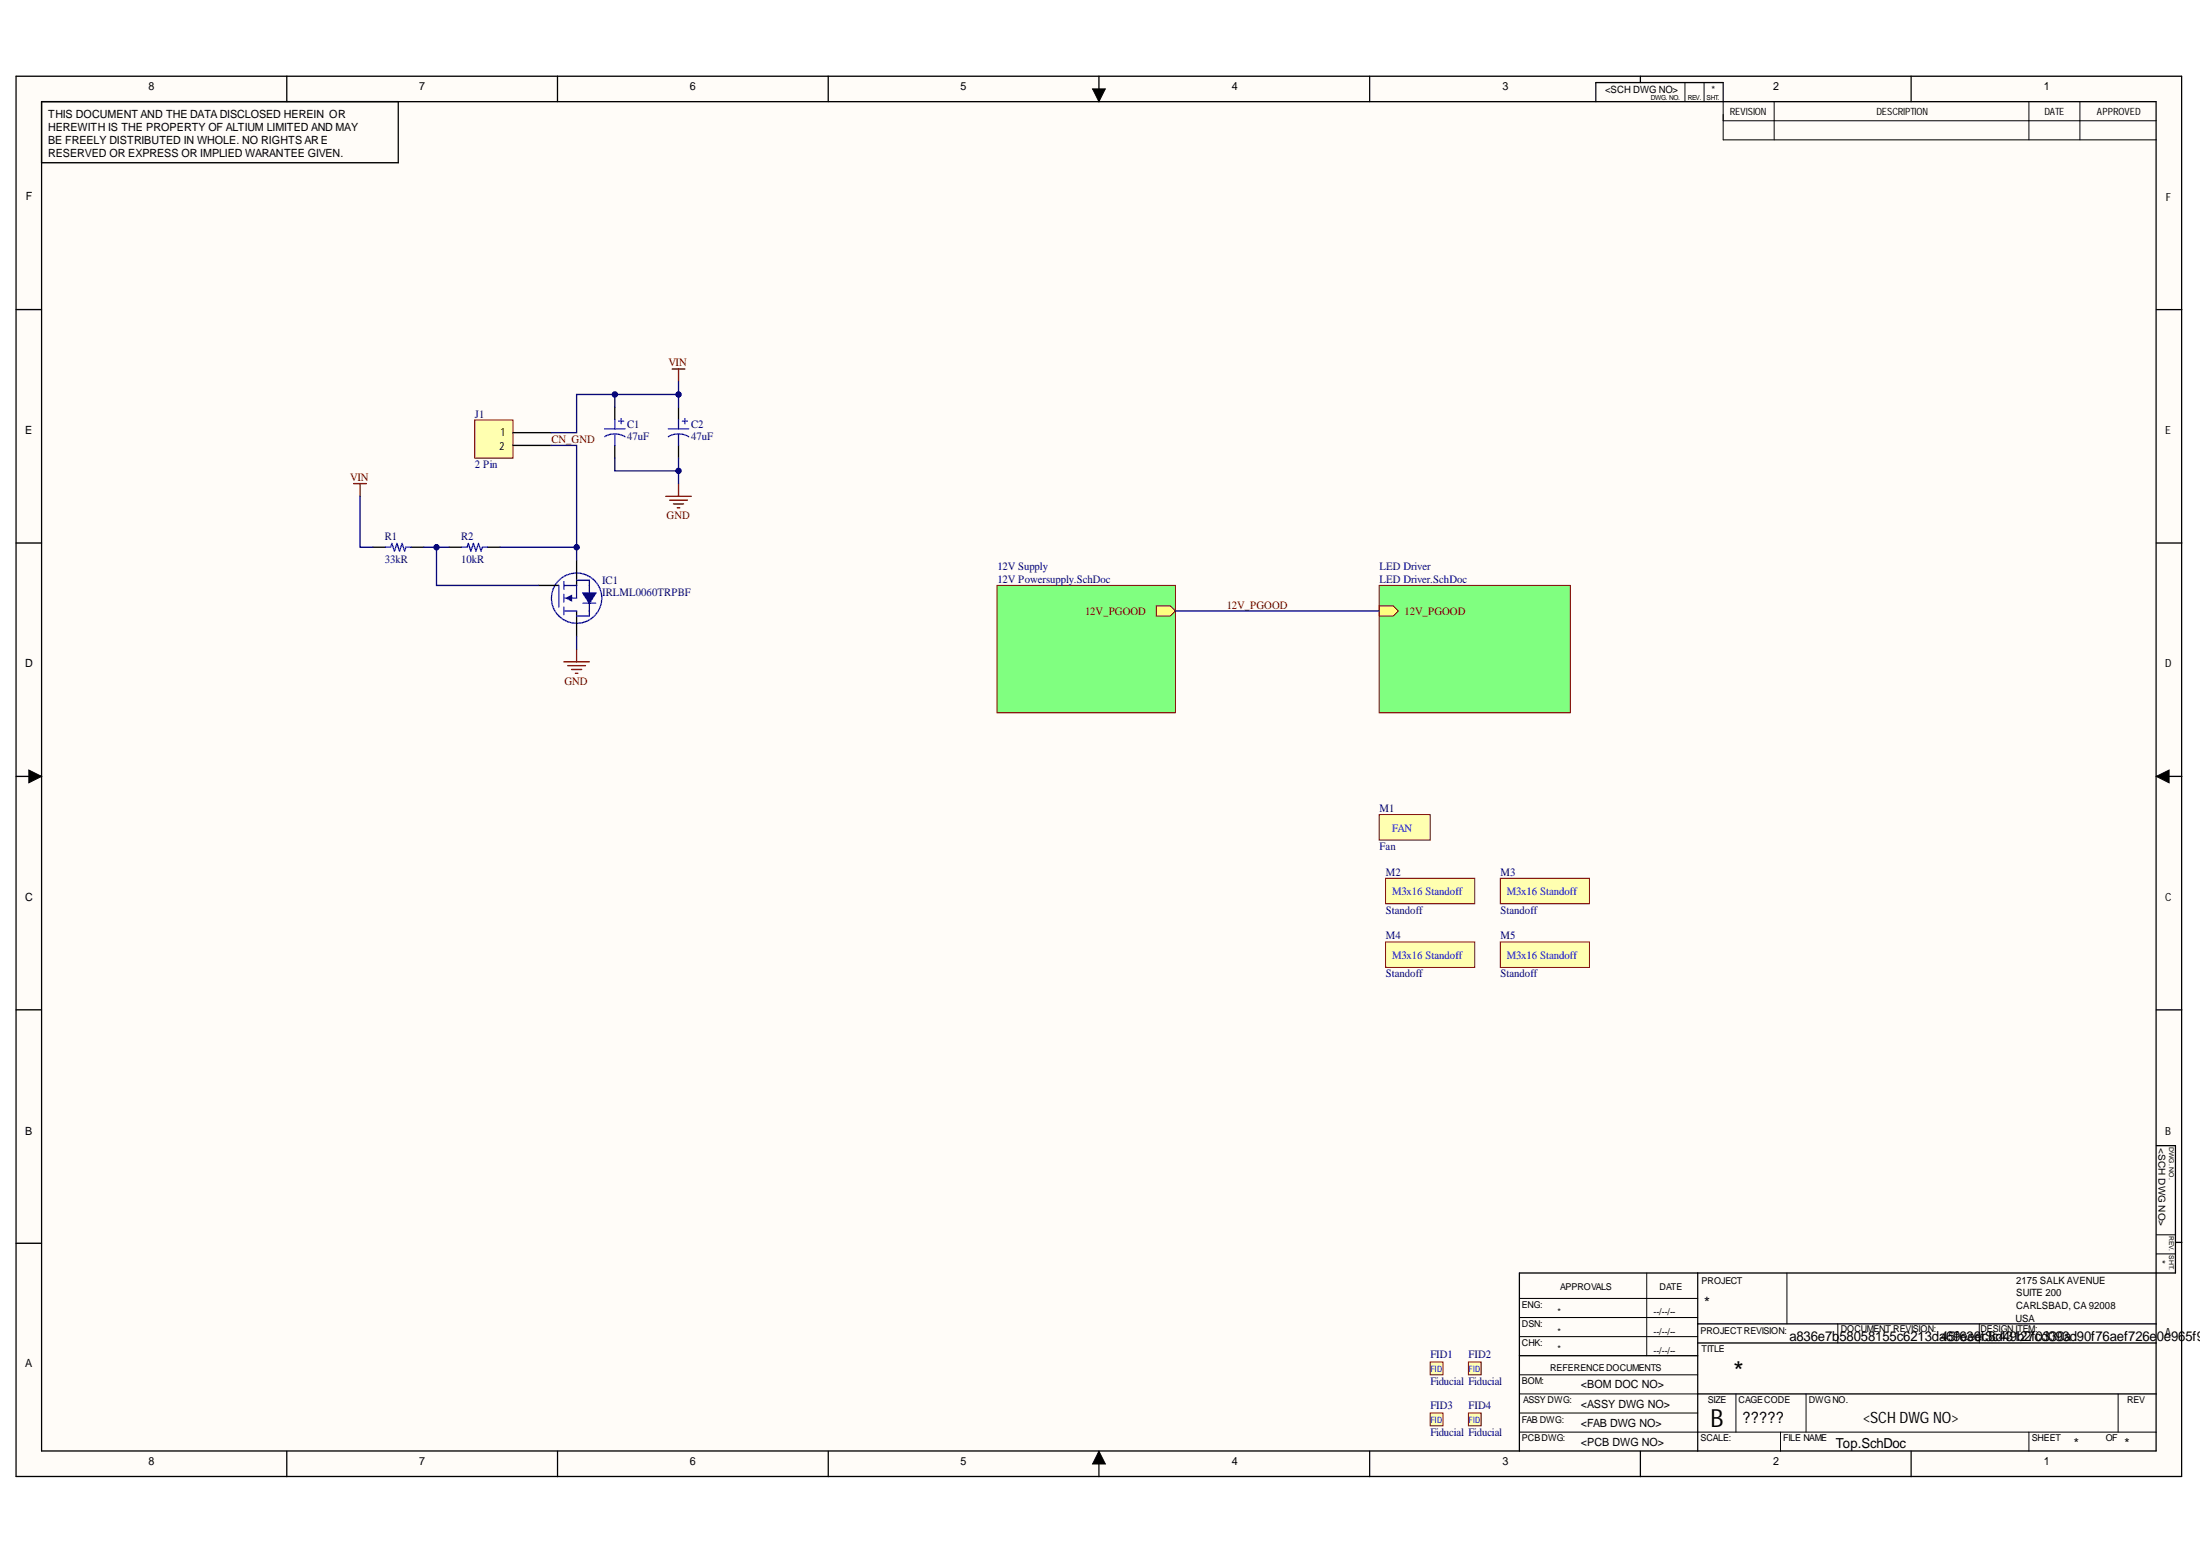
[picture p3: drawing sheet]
<svg xmlns="http://www.w3.org/2000/svg" width="297mm" height="210mm" viewBox="0 0 297 210" stroke-linecap="round" stroke-linejoin="round" font-family="sans-serif">
<g fill="#fffcf8">
<path d="M2.2 10.3h292.4v189h-292.4z" fill-rule="evenodd"/>
<path d="M2.2 10.3h292.4v189h-292.4z" fill-rule="evenodd"/>
</g>
<g fill="none" stroke="#000" stroke-width=".14">
<path d="M147.5 12h1.7l-.8 1.7zM227.5 11.1v2.6M230.1 11.1v2.6M232.7 13.7v5.2h58.4M232.7 16.3h58.4M239.5 13.7v5.2M273.9 13.7v5.2M280.8 13.7v5.2M3.9 103.9l1.7 .9-1.7 .9zM291.1 104.8l1.8-.9v1.8zM205.1 177.8h24.1M205.1 175.3h24.1"/>
<path d="M222.3 171.8v11.2M241.3 171.8v6.9M248.1 178.7v2.6M267.2 178.7v2.6M291.1 169.3h2.6M291.1 166.7h2.6M148.4 195.9l.8 1.7h-1.7zM205.1 193.3h86M205.1 180.4h24.1M205.1 188.2h24.1M205.1 185.6h24.1M205.1 190.7h24.1"/>
<path d="M234.4 188.2v5.1M240.4 193.3v2.6M243.8 188.2v5.1M273.9 193.3v2.6M286 188.2v5.1"/>
</g>
<g fill="none" stroke="#000" stroke-width=".17">
<path d="M2.2 10.3h292.4v189h-292.4zM5.6 13.7h285.5v182.2h-285.5zM184.9 10.3v3.4M215.5 13.7v-2.6h17.2v2.6M221.5 10.3v.8M258 10.3v3.4M291.1 41.8h3.5M291.1 73.3h3.5M291.1 104.8h3.5M291.1 136.3h3.5M291.1 154.6h2.6v17.2h-88.6v24.1M229.2 178.7h61.9"/>
<path d="M229.2 171.8v24.1M293.7 167.7h.9M38.7 195.9v3.4M75.3 195.9v3.4M111.8 195.9v3.4M148.4 195.9v3.4M184.9 195.9v3.4M205.1 183h24.1M221.5 195.9v3.4M229.2 181.3h61.9M229.2 188.2h61.9M258 195.9v3.4"/>
</g>
<path d="M147.5 12h1.7l-.8 1.7zM3.9 103.9l1.7 .9-1.7 .9zM291.1 104.8l1.8-.9v1.8zM148.4 195.9l.8 1.7h-1.7z" fill="#000"/>
<path d="M5.6 13.7h48.2v8.3h-48.2zM38.7 10.3v3.4M75.3 10.3v3.4M111.8 10.3v3.4M148.4 10.3v3.4M2.2 41.8h3.4M2.2 73.3h3.4M2.2 104.8h3.4M2.2 136.3h3.4M2.2 167.8h3.4" fill="none" stroke="#000" stroke-width=".18"/>
<path d="M134.6 79h24.1v17.2h-24.1z" fill-rule="evenodd" fill="#80ff80"/>
<path d="M134.6 79h24.1v17.2h-24.1z" fill="none" stroke="#800000" stroke-width=".14"/>
<path d="M156.1 81.8h1.9l.7 .7-.7 .7h-1.9z" fill-rule="evenodd" fill="#ffff80"/>
<path d="M156.1 81.8h1.9l.7 .7-.7 .7h-1.9z" fill="none" stroke="#800000" stroke-width=".14"/>
<path d="M64.1 56.7h5.2v5.1h-5.2z" fill-rule="evenodd" fill="#ffffb0"/>
<path d="M64.1 56.7h5.2v5.1h-5.2z" fill="none" stroke="#800000" stroke-width=".14"/>
<path d="M69.3 58.4h5.1M69.3 60.1h5.1" fill="none" stroke="#000" stroke-width=".18"/>
<path d="M90.8 49.8h1.7M91.6 49.8v1.7M76.1 89.3h3.5M76.7 89.9h2.4M77.2 90.4h1.3M77.7 90.9h.3M77.9 87.6v1.7" fill="none" stroke="#800000" stroke-width=".18"/>
<path d="M186.2 79h25.8v17.2h-25.8z" fill-rule="evenodd" fill="#80ff80"/>
<path d="M186.2 79h25.8v17.2h-25.8z" fill="none" stroke="#800000" stroke-width=".14"/>
<path d="M186.2 81.8h1.9l.7 .7-.7 .7h-1.9z" fill-rule="evenodd" fill="#ffff80"/>
<path d="M186.2 81.8h1.9l.7 .7-.7 .7h-1.9z" fill="none" stroke="#800000" stroke-width=".14"/>
<path d="M75.4 79v2.9M76.1 79h1.8v1.7h-1.8M80.8 79.1a3.4 3.4 0 0 0-5.8-.2 3.4 3.4 0 0 0 2.4 5.2 3.4 3.4 0 0 0 3.7-4.3l-.2-.7M76.1 82.5h1.8" fill="none" stroke="#00f" stroke-width=".18"/>
<path d="M72.7 79h2.7M77.9 75.6v3.4M77.9 82.5v3.4" fill="none" stroke="#000" stroke-width=".18"/>
<path d="M76.5 80.7l.7-.3v.7z" fill="#00f"/>
<path d="M79.6 79v3.5M76.5 80.7l.7-.3v.7zM78.7 81.4h1.7M78.7 80.1h1.7l-.8 1.3z" fill="none" stroke="#00f" stroke-width=".18"/>
<path d="M78.7 80.1h1.7l-.8 1.3z" fill="#00f"/>
<path d="M78.7 80.1h1.7l-.8 1.3z" fill="none" stroke="#00f" stroke-width=".14"/>
<g fill="none" stroke="#00f" stroke-width=".18">
<path d="M81.6 59a2.69 2.69 0 0 1 2.8 0M81.6 57.9h2.8M83 56.7v1.2M83 58.6v1.5M83.5 56.9h.7M83.9 56.5v.7M90.2 59a2.68 2.68 0 0 1 2.8 0M90.2 57.9h2.8M91.6 56.7v1.2M91.6 58.6v1.5M92.1 56.9h.7M92.5 56.5v.7"/>
<path d="M52.1 73.9h.6l.2-.5 .4 1 .3-1 .3 1 .4-1 .3 1 .2-.5h.7M62.4 73.9h.7l.1-.5 .4 1 .3-1 .4 1 .3-1 .4 1 .1-.5h.7M76.1 78.5v1M77.9 78.3h1.7v.7M76.1 80.2v1.1M76.1 81.9v1.1M79.6 82.5v.7h-1.7"/>
</g>
<path d="M83 55v1.7M91.6 55v1.7M50.3 73.9h1.8M55.5 73.9h1.7M60.7 73.9h1.7M65.8 73.9h1.7M83 60.1v1.7M91.6 60.1v1.7" fill="none" stroke="#000" stroke-width=".18"/>
<path d="M47.8 65.3h1.7M48.6 65.3v1.7M89.9 67h3.4M90.4 67.5h2.4M90.9 68h1.4M91.4 68.5h.4M91.6 65.3v1.7" fill="none" stroke="#800000" stroke-width=".18"/>
<path d="M198.3 190.7h1.7v1.8h-1.7z" fill-rule="evenodd" fill="#ffffb0"/>
<path d="M198.3 190.7h1.7v1.8h-1.7z" fill="none" stroke="#800000" stroke-width=".14"/>
<path d="M198.3 183.9h1.7v1.7h-1.7z" fill-rule="evenodd" fill="#ffffb0"/>
<path d="M198.3 183.9h1.7v1.7h-1.7z" fill="none" stroke="#800000" stroke-width=".14"/>
<path d="M193.1 183.9h1.7v1.7h-1.7z" fill-rule="evenodd" fill="#ffffb0"/>
<path d="M193.1 183.9h1.7v1.7h-1.7z" fill="none" stroke="#800000" stroke-width=".14"/>
<path d="M193.1 190.7h1.7v1.8h-1.7z" fill-rule="evenodd" fill="#ffffb0"/>
<path d="M193.1 190.7h1.7v1.8h-1.7z" fill="none" stroke="#800000" stroke-width=".14"/>
<path d="M186.2 110h6.9v3.4h-6.9z" fill-rule="evenodd" fill="#ffffb0"/>
<path d="M186.2 110h6.9v3.4h-6.9z" fill="none" stroke="#800000" stroke-width=".14"/>
<path d="M187.1 118.6h12v3.4h-12z" fill-rule="evenodd" fill="#ffffb0"/>
<path d="M187.1 118.6h12v3.4h-12z" fill="none" stroke="#800000" stroke-width=".14"/>
<path d="M187.1 127.1h12v3.5h-12z" fill-rule="evenodd" fill="#ffffb0"/>
<path d="M187.1 127.1h12v3.5h-12z" fill="none" stroke="#800000" stroke-width=".14"/>
<path d="M202.6 127.1h12v3.5h-12z" fill-rule="evenodd" fill="#ffffb0"/>
<path d="M202.6 127.1h12v3.5h-12z" fill="none" stroke="#800000" stroke-width=".14"/>
<path d="M202.6 118.6h12v3.4h-12z" fill-rule="evenodd" fill="#ffffb0"/>
<path d="M202.6 118.6h12v3.4h-12z" fill="none" stroke="#800000" stroke-width=".14"/>
<path d="M91.6 51.5v1.7" fill="none" stroke="#000080" stroke-width=".18"/>
<circle cx="91.6" cy="53.2" r=".34" fill="#000080"/>
<circle cx="91.6" cy="53.2" r=".34" fill="none" stroke="#000080" stroke-width=".14"/>
<path d="M48.6 67v6.9h1.7M57.2 73.9h3.5" fill="none" stroke="#000080" stroke-width=".18"/>
<circle cx="58.9" cy="73.9" r=".34" fill="#000080"/>
<circle cx="58.9" cy="73.9" r=".34" fill="none" stroke="#000080" stroke-width=".14"/>
<path d="M58.9 73.9v5.1h13.8" fill="none" stroke="#000080" stroke-width=".18"/>
<circle cx="58.9" cy="73.9" r=".34" fill="#000080"/>
<circle cx="58.9" cy="73.9" r=".34" fill="none" stroke="#000080" stroke-width=".14"/>
<path d="M67.5 73.9h10.4" fill="none" stroke="#000080" stroke-width=".18"/>
<circle cx="77.9" cy="73.9" r=".34" fill="#000080"/>
<circle cx="77.9" cy="73.9" r=".34" fill="none" stroke="#000080" stroke-width=".14"/>
<path d="M74.4 60.1h3.5v15.5" fill="none" stroke="#000080" stroke-width=".18"/>
<circle cx="77.9" cy="73.9" r=".34" fill="#000080"/>
<circle cx="77.9" cy="73.9" r=".34" fill="none" stroke="#000080" stroke-width=".14"/>
<path d="M83 55v-1.8h-5.1v5.2h-3.5" fill="none" stroke="#000080" stroke-width=".18"/>
<circle cx="83" cy="53.2" r=".34" fill="#000080"/>
<circle cx="83" cy="53.2" r=".34" fill="none" stroke="#000080" stroke-width=".14"/>
<path d="M83 61.8v1.8h8.6v-1.8" fill="none" stroke="#000080" stroke-width=".18"/>
<circle cx="91.6" cy="63.6" r=".34" fill="#000080"/>
<circle cx="91.6" cy="63.6" r=".34" fill="none" stroke="#000080" stroke-width=".14"/>
<path d="M83 53.2h8.6v1.8" fill="none" stroke="#000080" stroke-width=".18"/>
<circle cx="83" cy="53.2" r=".34" fill="#000080"/>
<circle cx="83" cy="53.2" r=".34" fill="none" stroke="#000080" stroke-width=".14"/>
<circle cx="91.6" cy="53.2" r=".34" fill="#000080"/>
<circle cx="91.6" cy="53.2" r=".34" fill="none" stroke="#000080" stroke-width=".14"/>
<path d="M158.7 82.5h27.5" fill="none" stroke="#000080" stroke-width=".17"/>
<path d="M91.6 63.6v1.7M77.9 85.9v1.7" fill="none" stroke="#000080" stroke-width=".18"/>
<circle cx="91.6" cy="63.6" r=".34" fill="#000080"/>
<circle cx="91.6" cy="63.6" r=".34" fill="none" stroke="#000080" stroke-width=".14"/>
<text font-size="3.7" x="234.1" y="186.4">*</text>
<text font-size="3.4" x="230.9" y="192.6">B</text>
<g font-size="2.1">
<text x="230.1" y="176.6">*</text>
<text x="235.2" y="192">?????</text>
<text x="251.6" y="192">&lt;SCHDWG NO&gt;</text>
</g>
<g font-size="1.9">
<text x="241.6" y="181">a836e7b</text>
<text x="248.4" y="181">58058155c6213da4659f636</text>
<text x="264.7" y="181">eee</text>
<text x="267.5" y="181">f3c43127cd093d90f76aef726e</text>
<text x="267.6" y="181">c8d49b2f0330a</text>
<text x="291.2" y="181">0e96</text>
<text x="295.1" y="181">5f9e</text>
<text x="247.9" y="195.5">Top.SchDoc</text>
<text x="280" y="195.5">*</text>
<text x="286.9" y="195.5">*</text>
</g>
<g font-size="1.5">
<text x="6.5" y="16">THIS DOCUMENT AND THE DATA DISCLOSED HEREIN OR</text>
<text x="6.5" y="17.7">HEREWITH IS THE PROPERTY OF ALTIUM LIMITED AND MAY</text>
<text x="20" y="12.2">8</text>
<text x="56.6" y="12.2">7</text>
<text x="93.1" y="12.2">6</text>
<text x="129.7" y="12.2">5</text>
<text x="166.3" y="12.2">4</text>
<text x="202.9" y="12.2">3</text>
<text x="239.4" y="12.2">2</text>
<text x="275.9" y="12.2">1</text>
<text x="6.5" y="19.4">BE FREELY DISTRIBUTED IN WHOLE. NO RIGHTS AR E</text>
<text x="6.5" y="21.1">RESERVED OR EXPRESS OR IMPLIED WARANTEE GIVEN.</text>
<text x="3.5" y="27">F</text>
<text x="292.4" y="27.1">F</text>
<text x="3.4" y="58.6">E</text>
<text x="67.6" y="58.9">1</text>
<text x="292.3" y="58.6">E</text>
<text x="67.4" y="60.7">2</text>
<text x="3.4" y="90.1">D</text>
<text x="292.3" y="90.1">D</text>
<text x="3.4" y="121.6">C</text>
<text x="292.3" y="121.6">C</text>
<text x="3.4" y="153.1">B</text>
<text x="292.3" y="153.1">B</text>
<text x="3.4" y="184.6">A</text>
<text x="292.3" y="180.3">A</text>
<text x="213.4" y="190.1">&lt;ASSY DWG NO&gt;</text>
<text x="213.4" y="187.3">&lt;BOM DOC NO&gt;</text>
<text x="20" y="197.8">8</text>
<text x="56.6" y="197.8">7</text>
<text x="93.1" y="197.8">6</text>
<text x="129.7" y="197.8">5</text>
<text x="166.3" y="197.8">4</text>
<text x="202.9" y="197.8">3</text>
<text x="213.4" y="195.2">&lt;PCB DWG NO&gt;</text>
<text x="213.4" y="192.6">&lt;FAB DWG NO&gt;</text>
<text x="239.4" y="197.8">2</text>
<text x="275.9" y="197.8">1</text>
</g>
<g font-size="1.5" fill="#800000">
<text x="90.3" y="49.4">VIN</text>
<text x="74.4" y="59.8">CN_GND</text>
<text x="47.3" y="64.9">VIN</text>
<text x="90" y="70.1">GND</text>
<text x="146.5" y="83">12V_PGOOD</text>
<text x="165.6" y="82.2">12V_PGOOD</text>
<text x="189.7" y="83">12V_PGOOD</text>
<text x="76.2" y="92.5">GND</text>
</g>
<g font-size="1.5" fill="#000080">
<text x="64.1" y="56.4">J1</text>
<text x="84.7" y="57.7">C1</text>
<text x="84.7" y="59.4">47uF</text>
<text x="93.3" y="57.7">C2</text>
<text x="93.3" y="59.4">47uF</text>
<text x="64.1" y="63.2">2 Pin</text>
<text x="51.9" y="72.9">R1</text>
<text x="51.9" y="76">33kR</text>
<text x="62.3" y="72.9">R2</text>
<text x="62.3" y="76">10kR</text>
<text x="134.7" y="77">12V Supply</text>
<text x="186.3" y="77">LED Driver</text>
<text x="81.3" y="78.8">IC1</text>
<text x="81.3" y="80.5">IRLML0060TRPBF</text>
<text x="134.7" y="78.7">12V Powersupply.SchDoc</text>
<text x="186.3" y="78.7">LED Driver.SchDoc</text>
<text x="186.3" y="109.6">M1</text>
<text x="186.3" y="114.8">Fan</text>
<text x="187.1" y="118.2">M2</text>
<text x="202.6" y="118.2">M3</text>
<text x="187.1" y="123.4">Standoff</text>
<text x="202.6" y="123.4">Standoff</text>
<text x="187.1" y="126.8">M4</text>
<text x="187.1" y="131.9">Standoff</text>
<text x="202.6" y="126.8">M5</text>
<text x="202.6" y="131.9">Standoff</text>
<text x="193.1" y="183.3">FID1</text>
<text x="198.3" y="183.3">FID2</text>
<text x="193.1" y="187">Fiducial Fiducial</text>
<text x="193.1" y="190.3">FID3</text>
<text x="198.3" y="190.3">FID4</text>
<text x="193.1" y="193.8">Fiducial Fiducial</text>
</g>
<g font-size="1.5" fill="#00f">
<text x="188" y="112.2">FAN</text>
<text x="188" y="120.8">M3x16 Standoff</text>
<text x="203.4" y="120.8">M3x16 Standoff</text>
<text x="188" y="129.4">M3x16 Standoff</text>
<text x="203.4" y="129.4">M3x16 Standoff</text>
</g>
<g font-size="1.4">
<text x="216.7" y="12.6">&lt;SCH DWG NO&gt;</text>
<text x="231.1" y="12.6">*</text>
<text x="233.6" y="15.5">REVISION</text>
<text x="253.4" y="15.5">DESCRIPTION</text>
<text x="276" y="15.5">DATE</text>
<text x="283.1" y="15.5">APPROVED</text>
<text x="272.2" y="173.3">2175 SALK AVENUE</text>
<text x="272.1" y="178.4">USA</text>
<text x="272.2" y="176.7">CARLSBAD, CA 92008</text>
<text x="272.2" y="175">SUITE 200</text>
</g>
<g font-size="1.3">
<text x="291.4" y="155" transform="rotate(90 291.4 155)">&lt;SCH DWG NO&gt;</text>
<text x="229.8" y="173.3">PROJECT</text>
<text x="291.4" y="170.1" transform="rotate(90 291.4 170.1)">*</text>
<text x="205.5" y="176.6">ENG:</text>
<text x="205.5" y="179.1">DSN:</text>
<text x="210.3" y="177.6">*</text>
<text x="210.6" y="174.1">APPROVALS</text>
<text x="223.2" y="177.6">--/--/--</text>
<text x="224.1" y="174.1">DATE</text>
<text x="248.5" y="179.9">DOCUMENT REVISION:</text>
<text x="267.4" y="179.9">DESIGN ITEM:</text>
<text x="205.5" y="181.7">CHK:</text>
<text x="209.3" y="185">REFERENCEDOCUMENTS</text>
<text x="210.3" y="180.2">*</text>
<text x="210.3" y="182.6">*</text>
<text x="223.2" y="180.2">--/--/--</text>
<text x="223.2" y="182.7">--/--/--</text>
<text x="229.6" y="180">PROJECT REVISION:</text>
<text x="229.8" y="182.6">TITLE</text>
<text x="205.5" y="186.9">BOM:</text>
<text x="205.6" y="189.4">ASSYDWG:</text>
<text x="230.6" y="189.4">SIZE</text>
<text x="234.7" y="189.4">CAGECODE</text>
<text x="244.2" y="189.4">DWGNO.</text>
<text x="287.2" y="189.4">REV</text>
<text x="205.5" y="192">FAB DWG:</text>
<text x="205.5" y="194.6">PCBDWG:</text>
<text x="229.6" y="194.6">SCALE:</text>
<text x="240.7" y="194.6">FILE NAME</text>
<text x="274.3" y="194.6">SHEET</text>
<text x="284.3" y="194.6">OF</text>
</g>
<g font-size="1.2" fill="#00f">
<text x="193.1" y="185.2">FID</text>
<text x="198.3" y="185.2">FID</text>
<text x="193.1" y="192">FID</text>
<text x="198.3" y="192">FID</text>
</g>
<g font-size=".9">
<text x="222.9" y="13.5">DWG. NO.</text>
<text x="227.9" y="13.5">REV.</text>
<text x="230.4" y="13.5">SHT.</text>
<text x="292.9" y="154.8" transform="rotate(90 292.9 154.8)">DWG. NO.</text>
<text x="292.9" y="166.8" transform="rotate(90 292.9 166.8)">REV.</text>
<text x="292.9" y="169.5" transform="rotate(90 292.9 169.5)">SHT.</text>
</g>
</svg>
